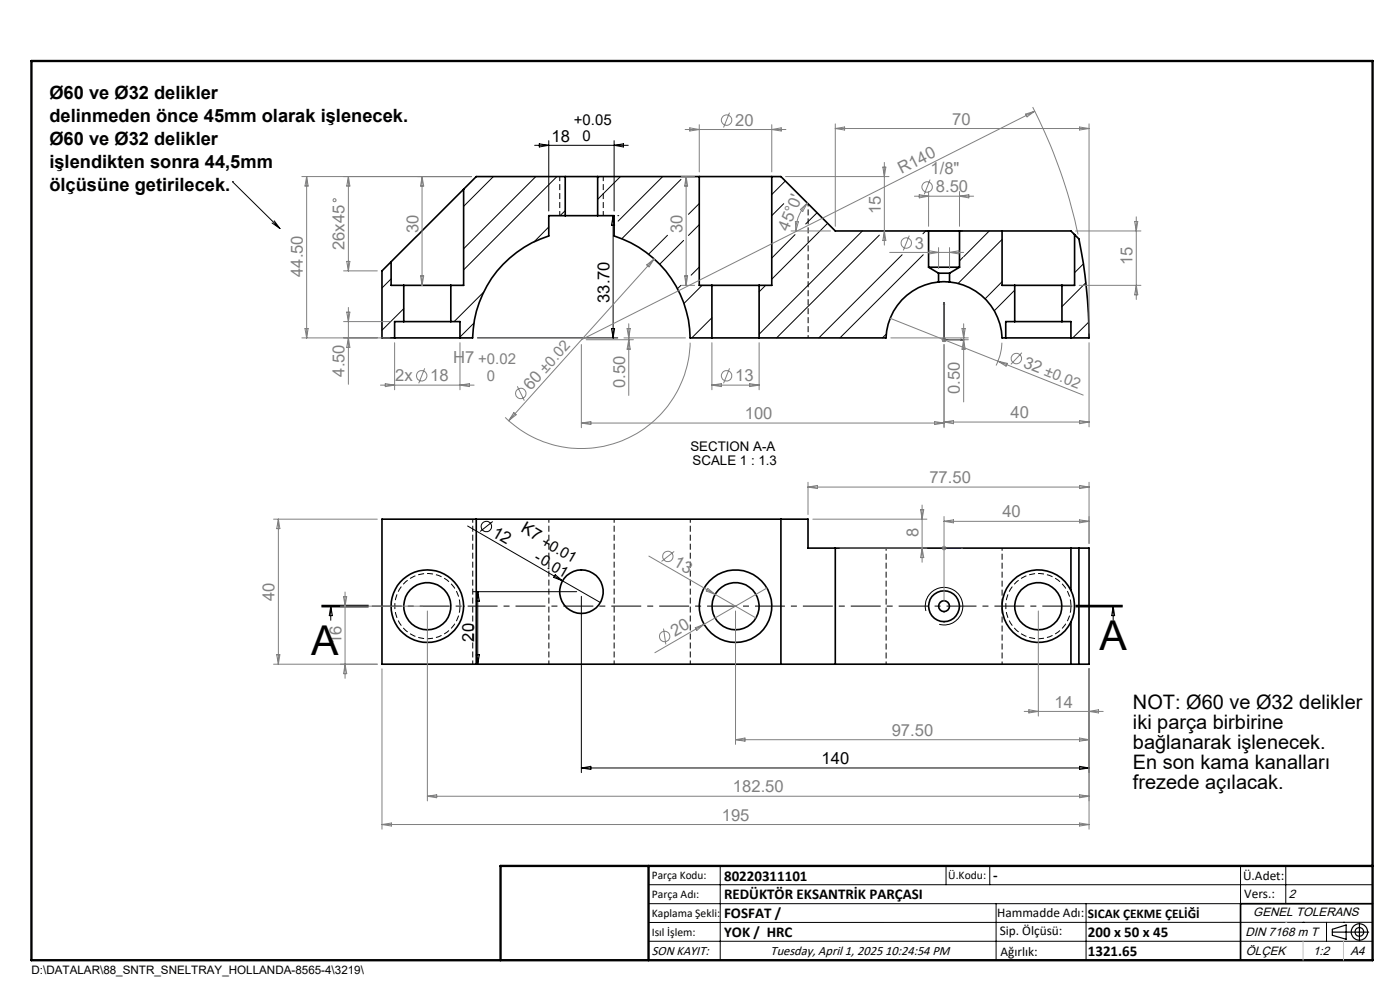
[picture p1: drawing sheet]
<svg xmlns="http://www.w3.org/2000/svg" width="297mm" height="210mm" viewBox="0 0 297 210" stroke-linecap="round" stroke-linejoin="round" font-family="sans-serif">
<path d="M116.4 110.1v30.8M130.3 110.1v30.8M100.3 140.9v-30.8M146.4 140.9v-30.8" fill="none" stroke="#000" stroke-width=".21" stroke-dasharray="1.3 .6" stroke-dashoffset=".5" stroke-linecap="butt"/>
<path d="M97.6 128.6a6.9 6.9 0 0 1-10.1 6.1 6.9 6.9 0 0 1-.9-11.7 6.9 6.9 0 0 1 10.9 4.5l.1 1.1M227.2 128.6a6.9 6.9 0 0 1-10.1 6.1 6.9 6.9 0 0 1-.9-11.7 6.9 6.9 0 0 1 10.9 4.5l.1 1.1" fill="none" stroke="#000" stroke-width=".21" stroke-dasharray="1.3 .6" stroke-dashoffset="-.1" stroke-linecap="butt"/>
<path d="M171.4 43.2v28.5M188 140.9v-24.6M212.6 140.9v-24.6" fill="none" stroke="#000" stroke-width=".21" stroke-dasharray="1.3 .6" stroke-dashoffset=".7" stroke-linecap="butt"/>
<g fill="none" stroke="#000" stroke-width=".35">
<path d="M119.9 37.5h6.9M119.9 37.5h-18.9l-2.6 2.6M119.9 37.5v8.2M126.8 37.5h21.5M126.8 37.5v8.2M148.3 37.5h15.4M148.3 37.5v23h2.7M163.7 37.5v23h-2.7M163.7 37.5h2l11.5 11.5h19.8M83 55.5l-2 2v14.2h2.7M83 55.5v5h2.7M98.4 40.1l-15.4 15.4"/>
<path d="M98.4 40.1v20.4h-2.8M119.9 45.7h-3.5v4.4a23.1 23.1 0 0 0-16.1 21.6h-2.7M119.9 45.7h6.9M126.8 45.7h3.5v4.4a23 23 0 0 1 16.1 21.6h4.6M197 56.7h6.6M197 49h6.6M197 49v7.7M197 56.7l2.1 1.3M199.1 58h2.3M199.1 59.8h2.3M199.1 59.8a12.3 12.3 0 0 0-11.1 11.9h-27M199.1 58v1.8"/>
<path d="M201.4 59.8a12.3 12.3 0 0 1 11.2 11.9h.8M201.4 58v1.8M203.6 49h9M203.6 56.7l-2.2 1.3M203.6 49v7.7M212.6 49h14.6l.8 .8M212.6 49v11.5h2.7M228 49.8l.9 .9a108.5 108.5 0 0 1 2.1 21h-3.8M228 49.8v10.7h-2.7M83.7 71.7h13.9M85.7 60.5h9.9M85.7 68.2h9.9"/>
<path d="M85.7 68.2h-2v3.5M85.7 60.5v7.7M95.6 68.2h2v3.5M95.6 60.5v7.7M151 71.7h10M151 60.5h10M151 60.5v11.2M161 60.5v11.2M213.4 71.7h13.8M215.3 60.5h10M215.3 68.2h10M215.3 68.2h-1.9v3.5"/>
<path d="M215.3 60.5v7.7M225.3 68.2h1.9v3.5M225.3 60.5v7.7M101 110.1v30.8M165.7 110.1v30.8M177.2 116.3v24.6M227.2 116.3v8.9M228.9 116.3h2.1v24.6h-2.1M228.9 116.3h-57.5v-6.2h-90.4v30.8h147.9M228.9 116.3v24.6M227.2 125.2a7.7 7.7 0 0 0-11.7-2.6 7.7 7.7 0 0 0 0 12 7.7 7.7 0 0 0 11.7-2.7M227.2 125.2a7.8 7.8 0 0 1 0 6.7"/>
<path d="M227.2 131.9v9M291.2 191.7h-28v12"/>
<circle cx="90.6" cy="128.6" r="5"/>
<circle cx="90.7" cy="128.6" r="7.7"/>
<circle cx="123.3" cy="125.5" r="4.6"/>
<circle cx="156" cy="128.6" r="5"/>
<circle cx="156" cy="128.6" r="7.7"/>
<circle cx="200.2" cy="128.6" r="3.3"/>
<circle cx="200.3" cy="128.6" r="1.15"/>
<circle cx="220.3" cy="128.6" r="5"/>
</g>
<path d="M118.7 37.4v8.3M128 45.7v-8.3" fill="none" stroke="#000" stroke-width=".21" stroke-dasharray="1.3 .6" stroke-dashoffset=".3" stroke-linecap="butt"/>
<g fill="none" stroke="#000" stroke-width=".21">
<path d="M49.3 38.6h.1M49.3 38.6l10.1 9.9M104.7 37.5l-6.3 6.3M113.4 30.8h19.9M113.7 37.5l-15.3 15.3M114.4 30.5l2 .3-2 .4zM116.4 29.8v15M118.1 37.5l-19.7 19.7M127.1 37.5l-.3 .3M130.3 29.8v15M130.3 30.8l2-.3v.7zM131.6 37.5l-4.8 4.8"/>
<path d="M140.6 37.5l-9.5 9.4M144.5 38.1l-12.6 12.6M166.6 38.4l-2.9 2.9M57.7 47.3l1.7 1.2M58.2 46.8l1.2 1.7M83 59.2l-2 1.9M116.4 48.1l-3.1 3.2M119.9 44.7l-1.1 1M130.1 45.7v26M130.1 45.7l.3 2.1h-.7zM131.1 45.7h.2M141.6 49.9l-4 4"/>
<path d="M145 51l-5.1 5M148.3 43.2l-2.3 2.3M148.3 56.6l-1.7 1.8M148.3 47.7l-2.3 2.2M166.3 43.2l-2.6 2.5M168.7 49.8l-5 4.9M173.3 45.1l-2.4 2.4M175.6 47.4l-11.9 11.8M183 49l-22 21.9M186.5 49.9l-21.8 21.8M191.4 54l-17.7 17.7M195.9 54l-17.7 17.7"/>
<path d="M196.4 49l-.6 .6M204.3 54.6l-.7 .7M209.9 49l-5.5 5.5M212.6 59.8l-3.6 3.6M212.6 50.8l-9.4 9.3M229.8 56l-1.8 1.8M230.4 60l-5.1 5M85.7 65.5l-4.7 4.6M100.5 68.5l-2.9 3M101.3 71.7h29.8M102.6 62l-6.3 6.2M129.7 69.7h.7l-.3 2z"/>
<path d="M144.5 60.5l-.7 .7M148.9 60.5l-3.8 3.9M151 67.4l-4.2 4.3M162.4 60.5l-1.4 1.4M188 70.9l-.8 .8M215.3 61.6l-4.4 4.3M225.3 60.5h.1M231 68.3l-3.4 3.4M99.2 111.6l20.1 11.6M104.5 110.6l-2.7 2.1M68.2 128.6h10M68.2 128.7h10"/>
<path d="M68.2 128.4h10M70.2 128.6v3M70.2 128.6l.3 2h-.7zM100.4 125.5h21.9M101 138.9h.7l-.3 2zM101.4 125.5v15.4M101.4 125.5l.3 2h-.7zM117.8 121.9l1.5 1.3-1.9-.7zM119.3 123.2l8.1 4.6M123.3 126.5v37.4M196.4 129.6a4 4 0 0 1 3.5-5 4 4 0 0 1 4.3 4.3 4 4 0 0 1-5 3.5M228.2 128.4h10z"/>
<path d="M228.2 128.6h10M228.2 128.7h10M236.1 128.6l.4 2h-.7zM236.1 128.6v3M231 141.9v22M123.3 162.9h107.7M123.3 162.9l2-.3v.6zM229 162.6l2 .3-2 .3zM137.6 187.7h153.6M137.6 191.7h153.6M137.6 199.7h153.6M152.8 183.7v20"/>
<path d="M200.7 183.7v4M210 183.7v4M211.3 191.7v12M230.4 191.7v12M263.2 183.7v20M272.8 183.7v8M276.4 195.6h.1M281.4 195.6v4.1M285 195.6h.1M291.2 195.6l-153.6 .1"/>
<circle cx="103.2" cy="111.7" r="1.11"/>
</g>
<g fill="none" stroke="#808080" stroke-width=".21">
<path d="M64 37.5h36M65.1 37.5l.3 2h-.7zM65.1 37.5v34.2M73.9 37.5l.3 2h-.6zM73.9 37.5v20M89.5 37.5v23M89.5 37.5l.4 2h-.7zM144.5 37.5h2.9M145.3 27.5h21.4M145.6 37.5l.3 2h-.7zM145.6 37.5v23M146.3 27.1l2 .4-2 .3z"/>
<path d="M148.3 26.4v10.1M154.8 23.9l-1.3 3.1M163.7 26.4v10.1M163.7 27.5l2-.4v.7zM166.7 37.5h21.9M177.2 26.3v21.7M177.2 27.3h53.8M177.2 27.3l2-.4v.7zM187.3 35.4h.6l-.3 2.1zM187.6 34.5v17.5M197.3 38.1l-1.2 3.1M217.6 24.2l1.9-.6-1.6 1.2z"/>
<path d="M219.1 22.7a109.9 109.9 0 0 1 9.6 27M219.5 23.6l-96.2 48.5M229 26.9l2 .4-2 .3zM231 26.3v44.4M72.9 57.5h7.1M73.6 55.4h.6l-.3 2.1zM89.2 58.5h.7l-.4 2zM137.2 56.2l1.6-1.3-1.1 1.7zM138.8 54.9l-30.9 34.3M145.2 58.5h.7l-.3 2zM167.8 49h8.4M168.7 47l.7 .1-.6 1.9z"/>
<path d="M169.8 44.4l1.5-1.3-1 1.8zM171.3 43.1a8.4 8.4 0 0 0-2.5 5.9M187.6 49l.3 2h-.6zM188.7 53.5h15.7M192.9 50l-1.3 3.1M194 41.6h12.6M195 41.3l2 .3-2 .4zM197 40.6v7.4M197.1 53.2l2 .3-2 .4zM199.1 52.5v4.5M201.4 52.5v4.5M201.4 53.5l2-.3v.7z"/>
<path d="M203.6 40.6v7.4M203.6 41.6l1.9-.3v.7zM228.2 49h13.8M240.7 47h.7l-.3 2zM241.1 46v17.5M64 71.7h18.7M64.7 69.7h.7l-.3 2zM72.9 68.2h9.8M73.6 66.2h.6l-.3 2zM73.9 65.2v16.3M73.9 71.7l.3 2h-.6zM83.7 72.7v10"/>
<path d="M90.1 78.1l-1.3 3.2M97.6 72.7v10M123.3 73.1v17.6M124.4 72.1h10M132.4 71.7h13M133 69.7h.7l-.3 2zM133.4 68.7v15.2M133.4 72.1l.3 2h-.7zM144.5 60.5h2.9M146.4 72.7a23.1 23.1 0 0 1-14.4 20.8 23.1 23.1 0 0 1-24.8-5M151 72.7v10M154.8 78.1l-1.3 3.2"/>
<path d="M161 72.7v10M188.8 67.5l41 16.3M189 71.7h16.4M199.8 72.1h1M199.9 71.7l.7 .7M200.3 71.6v1M200.3 73.1v17.6M200.6 71.7l-.7 .7M201.3 72.1h4.1M204.1 69.7h.7l-.4 2zM204.4 72.1l.4 2h-.7zM204.4 68.7v16.6"/>
<path d="M211.7 76.6l2 .5-.3 .6zM212.5 72.7a11.7 11.7 0 0 1-1.2 4.8M216.8 74.8l-2.3 2.5M229 60.5h13M231 72.7v17.8M241.1 60.5l.3 2h-.7zM80.7 81.7h19.9M81.7 81.4l2 .3-2 .3zM97.6 81.7l2-.3v.6zM109 87.5l.5 .5-1.6 1.2zM109.7 81.9l1.5 3.1M123.3 89.7h77"/>
<path d="M123.3 89.7l2-.3v.7zM151 81.7h10M151 81.7l2-.3v.6zM159 81.4l2 .3-2 .3zM198.3 89.4l2 .3-2 .4zM200.3 89.5h30.7M200.3 89.5l2-.3v.7zM229 89.2l2 .3-2 .4zM58 110.1h22M59.1 110.1v30.8M59.1 110.1l.3 2h-.7zM137.7 118l22.7 13.1"/>
<path d="M143 117l-2.7 2.1M171.4 102.3v6.8M171.4 103.3h59.6M171.4 103.3l2-.3v.6zM172.4 110.1h24.2M178.2 116.3h18.4M195.3 108.1h.7l-.4 2zM195.6 107.1v12.2M195.6 116.3l.4 2h-.7zM199.8 116.3h1M199.9 115.9l.7 .7M200.3 109.6v18"/>
<path d="M200.3 110.6l2-.3v.6zM200.3 110.6h30.7M200.6 115.9l-.7 .7M229 103l2 .3-2 .3zM229 110.3l2 .3-2 .3zM231 102.3v13M58.7 138.9h.7l-.3 2zM72.2 128.6h17.4M72.9 126.6h.7l-.4 2zM73.2 125.6v18.3M90.7 129.6v40.3M140.8 133.3l.5 3.4"/>
<path d="M147.5 133.2l1.9-.8-1.6 1.3zM149.4 132.4l-10.5 6.1M150.1 124.8l1.6 1.3-1.9-.7zM156 129.6v28.3M162.7 124.7l-13.3 7.7M220.3 129.6v22.3M58 140.9h22M73.2 140.9l.4 2h-.7zM81 141.9v34M156 156.9h75M156 156.9l2-.3v.6zM217.3 150.9h16.7"/>
<path d="M218.3 150.6l2 .3-2 .3zM229 156.6l2 .3-2 .3zM231 141.9v34M231 150.9l2-.3v.6zM81 174.9h150M81 174.9l2-.3v.6zM90.7 168.9h140.3M90.7 168.9l1.9-.3v.6zM229 174.6l2 .3-2 .3zM229 168.6l2 .3-2 .3z"/>
<circle cx="154.2" cy="25.5" r="1.11"/>
<circle cx="196.7" cy="39.7" r="1.11"/>
<circle cx="71" cy="42.5" r=".33"/>
<circle cx="192.3" cy="51.5" r="1.1"/>
<circle cx="89.5" cy="79.7" r="1.1"/>
<circle cx="154.2" cy="79.7" r="1.11"/>
<circle cx="215.6" cy="76.1" r="1.1"/>
<circle cx="110.5" cy="83.5" r="1.12"/>
<circle cx="141.7" cy="118" r="1.1"/>
<circle cx="141" cy="135" r="1.12"/>
</g>
<g fill="none" stroke="#000" stroke-width=".25">
<path d="M196.3 49h8M282.6 197.7h7.8M282.6 197.1l3-.9v3l-3-.8zM288.4 195.8v3.8M106.2 203.7h185"/>
<circle cx="288.4" cy="197.7" r="1.74"/>
<circle cx="288.4" cy="197.7" r=".93"/>
</g>
<path d="M200.3 64.1l.1 .4h-.2zM200.3 64.1v8h4M203.9 72l.4 .1-.4 .1zM200.2 116.3h.2zM200.3 116.3h.1M200.3 116.3h4M204.3 116.3h-.4h.4" fill="none" stroke="#00f" stroke-width=".21"/>
<path d="M68.2 128.6h170" fill="none" stroke="#000" stroke-width=".21" stroke-dasharray="6.3 1.3 1.3 1.3" stroke-dashoffset="-.5" stroke-linecap="butt"/>
<path d="M6.7 12.9h284.5v190.8h-284.5zM137.6 183.7v20M291.2 183.7h-185v20" fill="none" stroke="#000" stroke-width=".5"/>
<path d="M276.4 199.7v4M285 199.7v4" fill="none" stroke="#c0c0c0" stroke-width=".21"/>
<path d="M272.8 195.6h.1" fill="none" stroke="#c0c0c0" stroke-width=".25"/>
<g fill="#00f">
<path d="M203.9 116.3h.4zM200.2 116.3h.2z"/>
<path d="M203.9 72l.4 .1-.4 .1zM200.3 64.1l.1 .4h-.2zM203.9 72l.4 .1-.4 .1zM200.3 64.1l.1 .4h-.2z"/>
</g>
<g font-size="8.7">
<text x="233.3" y="137.9">A</text>
<text x="66" y="138.9">A</text>
</g>
<g font-size="4.2">
<text x="240.3" y="150.4">NOT: Ø60 ve Ø32 delikler</text>
<text x="240.3" y="154.7">iki parça birbirine</text>
<text x="240.3" y="158.9">bağlanarak işlenecek.</text>
<text x="240.3" y="163.1">En son kama kanalları</text>
<text x="240.3" y="167.4">frezede açılacak.</text>
</g>
<g font-size="3.9">
<text x="10.5" y="21">Ø60 ve Ø32 delikler</text>
<text x="10.5" y="25.8">delinmeden önce 45mm olarak işlenecek.</text>
<text x="10.5" y="30.7">Ø60 ve Ø32 delikler</text>
<text x="10.5" y="35.6">işlendikten sonra 44,5mm</text>
<text x="10.5" y="40.5">ölçüsüne getirilecek.</text>
</g>
<g font-size="3.5" fill="#808080">
<text x="156" y="26.6">20</text>
<text x="202" y="26.5">70</text>
<text x="191.3" y="37" transform="rotate(-27 191.3 37)">R140</text>
<text x="197.4" y="36.9">1/8&quot;</text>
<text x="198.5" y="40.8">8.50</text>
<text x="186.8" y="45.4" transform="rotate(-90 186.8 45.4)">15</text>
<text x="73.1" y="53" transform="rotate(-90 73.1 53)">26x45</text>
<text x="88.8" y="49.4" transform="rotate(-90 88.8 49.4)">30</text>
<text x="144.8" y="49.4" transform="rotate(-90 144.8 49.4)">30</text>
<text x="167.2" y="49.2" transform="rotate(-68 167.2 49.2)">45°0'</text>
<text x="194.1" y="52.7">3</text>
<text x="64.3" y="58.8" transform="rotate(-90 64.3 58.8)">44.50</text>
<text x="240.3" y="56.3" transform="rotate(-90 240.3 56.3)">15</text>
<text x="96.1" y="77">H7 +0.02</text>
<text x="216.9" y="77.8" transform="rotate(22 216.9 77.8)">32 ±0.02</text>
<text x="73.1" y="79.9" transform="rotate(-90 73.1 79.9)">4.50</text>
<text x="83.8" y="80.9">2x</text>
<text x="91.3" y="80.9">18</text>
<text x="112.6" y="82.9" transform="rotate(-48 112.6 82.9)">60 ±0.02</text>
<text x="132.6" y="82.3" transform="rotate(-90 132.6 82.3)">0.50</text>
<text x="156" y="80.9">13</text>
<text x="203.6" y="83.6" transform="rotate(-90 203.6 83.6)">0.50</text>
<text x="158" y="88.9">100</text>
<text x="214.4" y="88.7">40</text>
<text x="197.2" y="102.5">77.50</text>
<text x="194.9" y="113.9" transform="rotate(-90 194.9 113.9)">8</text>
<text x="212.6" y="109.8">40</text>
<text x="142.7" y="119.9" transform="rotate(30 142.7 119.9)">13</text>
<text x="58.3" y="127.5" transform="rotate(-90 58.3 127.5)">40</text>
<text x="72.4" y="136.6" transform="rotate(-90 72.4 136.6)">16</text>
<text x="143.2" y="135.1" transform="rotate(-30 143.2 135.1)">20</text>
<text x="223.7" y="150.1">14</text>
<text x="189.2" y="156.1">97.50</text>
<text x="155.5" y="168.1">182.50</text>
<text x="153.1" y="174.1">195</text>
</g>
<g font-size="3.5">
<text x="117" y="30">18</text>
<text x="129.3" y="64.3" transform="rotate(-90 129.3 64.3)">33.70</text>
<text x="104.2" y="113.6" transform="rotate(30 104.2 113.6)">12</text>
<text x="110.3" y="112.6" transform="rotate(30 110.3 112.6)">K7 +0.01</text>
<text x="100.6" y="136.1" transform="rotate(-90 100.6 136.1)">20</text>
<text x="174.3" y="162.1">140</text>
</g>
<g font-size="3.2">
<text x="121.7" y="26.5">+0.05</text>
<text x="123.6" y="30">0</text>
<text x="113.2" y="118.8" transform="rotate(30 113.2 118.8)">-0.01</text>
<text x="153.6" y="190.8">REDÜKTÖR EKSANTRİK PARÇASI</text>
<text x="153.6" y="186.8">80220311101</text>
<text x="210.7" y="186.6">-</text>
<text x="153.6" y="194.8">FOSFAT /</text>
<text x="153.6" y="198.8">YOK / HRC</text>
<text x="230.8" y="198.7">200 x 50 x 45</text>
<text x="230.8" y="202.8">1321.65</text>
</g>
<text font-size="3.2" fill="#808080" x="103.3" y="80.9">0</text>
<g font-size="2.8">
<text x="146.5" y="95.8">SECTION A-A</text>
<text x="146.9" y="98.6">SCALE 1 : 1.3</text>
<text x="263.7" y="186.7">Ü.Adet:</text>
<text x="263.9" y="190.5">Vers.:</text>
<text x="211.5" y="194.5">Hammadde Adı:</text>
<text x="230.8" y="194.7">SICAK ÇEKME ÇELİĞİ</text>
<text x="138.3" y="202.6">SON KAYIT:</text>
<text x="163.5" y="202.6">Tuesday, April 1, 2025 10:24:54 PM</text>
<text x="212.1" y="198.4">Sip. Ölçüsü:</text>
<text x="212.2" y="202.7">Ağırlık:</text>
</g>
<g font-size="2.6">
<text x="273.4" y="190.4">2</text>
<text x="265.9" y="194.4">GENEL TOLERANS</text>
<text x="264.2" y="198.5">DIN 7168 m T</text>
<text x="264.3" y="202.6">ÖLÇEK</text>
<text x="278.5" y="202.6">1:2</text>
<text x="286.5" y="202.6">A4</text>
</g>
<g font-size="2.5">
<text x="138.3" y="186.4">Parça Kodu:</text>
<text x="138.3" y="190.5">Parça Adı:</text>
<text x="201.2" y="186.5">Ü.Kodu:</text>
<text x="138.3" y="194.5">Kaplama Şekli:</text>
<text x="138.3" y="198.6">Isıl İşlem:</text>
<text x="6.7" y="206.7">D:\DATALAR\88_SNTR_SNELTRAY_HOLLANDA-8565-4\3219\</text>
</g>
</svg>
